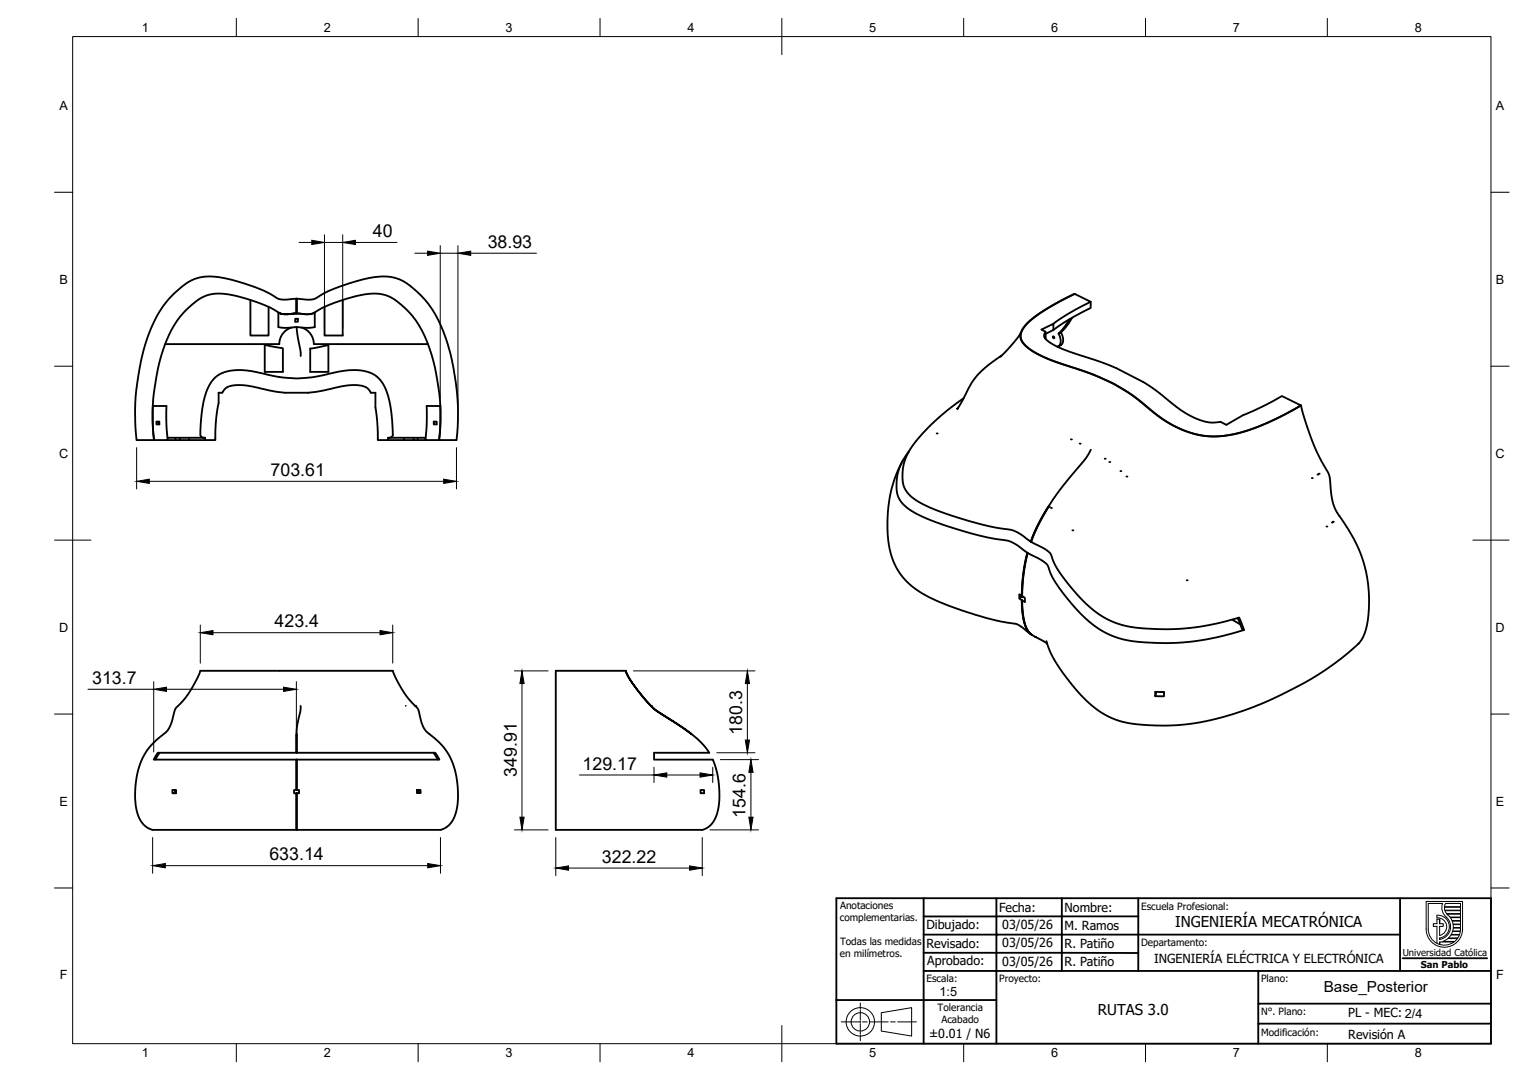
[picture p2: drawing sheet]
<svg xmlns="http://www.w3.org/2000/svg" width="420mm" height="297mm" viewBox="0 0 420 297" stroke-linecap="round" stroke-linejoin="round" font-family="sans-serif">
<!-- layer: Visible -->
<g fill="none" stroke="#000" stroke-width=".51">
<path d="M68.9 82.5v9.8h5v-7.9M72.8 94.9l5 .9v6.5h-5zM76.5 85.9l.7 .4 1.1 .1 3.2-.2-3.2 .2-.9-.1zM80.2 90.1a4.8 4.8 0 0 0-3.4 4.5h-31.4M81.2 87.7h.7v.8h-.7zM81.5 82.2l3 .2 1.6-.1 4.7-2.5 5.3-1.9 5.3-1.4 3.7-.5 2.3 .2 2.6 .7 2.1 1.2 2.6 2.2 3 3.1 2 3.1 2.2 4.8 1.9 5.8 1.3 6.7 .7 5.2 .1 6.5-.4 5.5h-4.8l.4-5.3-.1-5.9-1-6.9-1.3-5.2-2.1-5.6-1.7-3.1-2.3-3-3.3-3-1.8-1.2-1.7-.7-2.1-.3h-2.1l-3.6 .6-5.5 1.7-3.5 1.4-3.3 1.8-1.6 .1-2.5-.2M81.5 82.2v4M81.5 86.2h.1M81.5 82.2l-2.8 .2-1.7-.1-4.7-2.5-5.3-1.9-5-1.4-4-.5-2.8 .2-2.3 .8-1.7 .9-2.6 2.2-2.8 2.8-2.6 3.9-1.9 4.2-1.9 5.5-1.3 6.7-.8 5.8-.1 6.5 .4 5.5h4.8l-.4-4.4v-4.9v5.4l.4 3.9h3.7l-.4-4.6 .1-4.7h-3.8l.2-3.2 1.3-7.5 1.8-6 2.3-5.1 2.5-3.5 3.7-3.4 2.4-1.5 2.7-.7h2.6l3.6 .6 7.1 2.3 2.2 1 2.1 1.2v4.1l1.6 .2 3.4-.3 3.5 .3 1.6-.2v-4.1l-.9 .4-.9 .1-3.2-.2M81.5 82.2l.1 4M81.6 90l.3 2.5 .7 4 .1 1.4M81.6 82.2v4"/>
<path d="M82.9 90.1a4.8 4.8 0 0 1 3.4 4.5h31.4M85.3 95.9l5-1v7.4h-5zM94.2 82.5v9.8h-5v-7.9M275.4 97.8l-3.7 2.6-3.4 3.3-1.3 1.9-3.8 6.9M280.7 91.6l-3 3.8-2.6 2.7M287.5 91.8l2.2-1.1-.1-1.6-3.2 1.5 1.1 .6-.1 1.9M291.1 91.7l.6-.3a2.64 2.64 0 0 1-.1 3.6l-.6 .3M294.1 87.8l-1.7 2.5-1.3 1.4a2.68 2.68 0 0 1-.1 3.6l-.2 .1M294.8 87.4l-1.4 2.1-1.7 1.9M295.5 80.8l4.4 2.2-5.6 3-4.7 3.1M295.5 80.8l-8.1 4.4-4.5 3.4-1.4 1.5-.7 1.5-.1 1.2 .6 1.5 2.4 2.1 3.7 2 12.6 4.4 6.5 2.8 5.5 3.5 7.8 6.2 3.9 2.2 3.6 1.5 3.9 .9 3.7 .1 3.7-.5 4.2-1 4.8-1.8 4.8-2.3 5.3-2.9-5.2-2.6-5.6 3-5.1 2.3-4.6 2.6-1.6-.8-2.5 .2-2.3-.4-2.4-.9-2.3-1.2-2.4-1.7-4.8-3.9-3.2-2.2-8.7-4.6-4.4-1.8-9.1-3-3.7-1.6-1.8-1.2-.7-.8-.2-.8 .4-.9M295.5 80.8l-2.8 1.3-5.5 3.2-2.5 1.7-2.1 1.8-1.2 1.4-.8 1.5v1.3l.6 1.3 1.1 1.1 1.6 1.2 3.2 1.7 13.1 4.6 5.9 2.6 5.3 3.3 8 6.3 4 2.4 3.1 1.3 3.8 1 3.7 .3 4.2-.4 4.1-1 4.7-1.7 6.4-3 4.3-2.5"/>
<path d="M299.9 83v1.7l-6 3.2-4.2 2.8M43 116h.8v.7h-.8zM117.3 111.7h3.8v5.4l-.4 3.9h-3.8l.4-4.6zM119.3 116h.8v.7h-.8zM265 109.5l-5.1 3.8-3.7 3.3-3.4 3.6-2.4 3.2-1.4 2.5-.7 2.9-.1 3.4 .6 2.2 1.1 1.5 1.4 1.3 2.6 1.6 3 1.3 5.4 1.9 6.9 2 3.9 1 5.5 .9 1.8 .9 3 2.2M357.8 111.5l.8 3.3 2.5 7.2 1.8 4 2.6 4.7 .6 5.8 .8 2.9 .7 1.4 3.2 4.9 2.1 3.7 1.5 3.6 1.1 3.6 .9 6.2v3.6l-.2 3.2-.4 2.8-.8 2.5-.6 1.1-1.4 1.5-4.3 3.7-6.3 4.4-8.3 4.6-7.2 3.4-7.9 2.8-7.1 1.9-5.7 .9-6.9 .4-6.8-.4-4.1-.7-3.6-1.4-3.2-2-4.3-3.8-5-6.2-2.9-4.5-1.7-4.3M46.1 120.4h10.3v.6h2.8l.1-4.3 .8-5.8v-2.9h1l.8-1.1 .9-.6 2.4-.4 3.3 .2 5.9 1.4 4 .5h6.3l2-.2 9.4-1.9h2.2l1.6 .3 1.3 .7 .8 1.1h1.2v4.1l.6 4.3 .1 4.6h2.8v-.6h10.3M46.1 121h3.4M48.2 120.4v.6M49.5 120.4v.6h2.5M52 121h4.4M52 120.4v.6"/>
<path d="M56.1 120.4l-.6-.2-.4-.5 .3-5.5 .8-4.7 1.4-3.7 1.3-1.7 1.7-1.3 1.9-.7 3-.3 3.8 .3 7.5 1.6 4.5 .4 4.8-.4 9.6-1.9 4 .1 2.5 .8 1.7 1.1 1.2 1.4 1.1 2.1 .6 2 .8 4 .4 6.1-.3 .7-.7 .3M106.7 121h4.4M111.1 121h2.6M111.1 120.4v.6M113.7 120.4v.6h3.2M114.9 120.4v.6M248.3 126.6l-1.7 3.5-1.4 4.3-.9 4.8-.3 4 .2 5.3 .7 3.5 1.2 3.5 1.5 2.5 1.6 1.8 1.9 1.7 2.3 1.6 3.5 1.9 4 1.6 7.5 2.5 5.4 1.5 5.8 1.1 1.2 .6 2.7 2.1M250 124.1l-1.5 2.2-1.1 2.1-.6 2.1-.3 2.3 .1 2.5 .5 1.5 .8 1.4 1.3 1.3 1.7 1.2 2.6 1.4 7.3 2.7 8.8 2.6 7.9 1.4 2.2 1.2 2.8 2M288.2 139.3l-3.1 5.7-1.7 4M288.4 139.4l-2.5 4.3-2.1 4.5a.69 .69 0 0 0-.2 .8 .69 .69 0 0 0 .6 .4l3.2 1.6 1.4 1.1 1 2.7 1.5 2.5 3.1 4.2 3.6 3.9 4.3 3.6 3.6 2 2.8 .9 3.5 .7 5.9 .4h5l4.1-.3 5.1-.7 8.4-2.2 1.4 3.5-5 1.4-5.2 1.1-7.4 .9-4.5 .2-6.8-.3-3.3-.5-3.1-.9-2.4-1-2-1.1-2.1-1.5-2.3-2-3.6-3.8-3.2-4.1-1.8-2.9-1.2-3.1-.4-.6-1.9-1.4-3.3-1.6-1.2 6-.3 5.9M300 123.7l-1.7 2.7-5.7 6.9-3.5 4.7-3.4 5.9-2.2 5.1M282.5 152l-1.2 6.4-.4 5.5"/>
<path d="M282.6 152.1l-1 4.4-.4 3.5-.2 4M283.4 149h.1M280.9 165.1l.3 3.6 .4 2.6 .8 1.9 1.1 1.3M281 165.1l.2 3.5 .5 2.8 .8 2 1.2 1.2M281.1 165.1l.2 3.8 .5 2.5 .9 2.2 1.1 1M281.2 164l-.9 .6v-1.1l1.5 .9v1.2l-1.5-1M283.5 174.5h.1M283.8 174.6l4.2 2.4M338.8 170.4l2.3 1.4M340.3 170l1.2 2.9 .6 .4M82.7 194.1l-.1 1.6-1 4.8v6.5M111.6 194.1h.1"/>
<path d="M172.1 184.5h-19.3v43.7h40.3l2.1-1 1.5-2.1 .9-3.1 .2-4.5-.6-4.7-1.2-3.9h-16.1v-1.9h15.1l-1.6-2.1-2.9-2.7-3.2-2.4-6.2-3.9-1.8-1.4-2-2.2-2.8-3.5-1.6-2.4-.8-1.9 .6 1.6 1.4 2.1 2.5 3.2 2.5 2.9 1.5 1.2 5.4 3.5 4.2 2.9M317.7 190.3h2.4v1.2h-2.5zM318 190.3l-.4 1.2M319.3 190.3l.8 .1M43.9 207l-1.2 1.9M47.4 217.3h.4a.45 .45 0 0 1 .6 .1 .45 .45 0 0 1 0 .5v.3h-.2a.5 .5 0 0 1-.7 0 .5 .5 0 0 1-.1-.7zM48.1 217.3v.9M48.1 217.4l.2 .3-.2 .3M81.5 218.2v10M81.5 207h-37.2a1.32 1.32 0 0 0-1.6 1.2l-.4 .7h39.3M81.5 207h.1M81.5 201.9v5.1"/>
<path d="M81.5 208.9v8.4M81.6 218.2v10M81.6 218.2h-.7v-.5a.44 .44 0 0 1 .1-.4 .44 .44 0 0 1 .6 0 .41 .41 0 0 1 .5 0 .41 .41 0 0 1 .1 .4v.5a.42 .42 0 0 0-.5 0 .42 .42 0 0 0-.1 .5v9.5M81.6 201.9v4.5a.46 .46 0 0 0 .1 .6 .46 .46 0 0 0 .5 0h37.5l1.1 1.9h-39.2v8.4M81.6 208.9v8.4M114.6 217.3h.3a.54 .54 0 0 1 .7 .1 .54 .54 0 0 1-.1 .7h-.8zM115.1 217.3v.8M115.2 217.5v.4M119.2 207l1.2 1.9M192.6 217.3h.4a.46 .46 0 0 1 .6 .1 .46 .46 0 0 1 0 .5v.3h-.2a.5 .5 0 0 1-.7-.1 .5 .5 0 0 1-.1-.6zM81.5 228.2h-39.5l-1.8-.8-1.6-1.7-1.1-3-.4-3.3 .4-5.6 1.1-3.9 1.2-2.4 1.5-2.2 1.8-1.9 2.5-1.9 .7-.9 .8-1.5 1.2-4.3 2.1-2.1 1.4-1.8 2.5-4.5 .8-1.9h52.9l1 2.4 2.1 3.7 1.5 2 2.3 2.3 1 3.9 .7 1.6 .7 .9 3 2.5 1.5 1.5 2.2 3.5 1 2.7 .5 2.3 .4 2.9v4.1l-.7 3.1-.7 1.7-1.1 1.4-1.4 .9-.9 .3h-39.5M81.5 228.2h.1"/>
<circle cx="289.7" cy="92.8" r=".25"/>
</g>
<g fill="#000">
<circle cx="257.6" cy="119.2" r=".25"/>
<circle cx="288.4" cy="139.4" r=".25"/>
<circle cx="289" cy="139.7" r=".25"/>
<circle cx="294.5" cy="120.8" r=".25"/>
<circle cx="296.9" cy="122" r=".25"/>
<circle cx="303.8" cy="126.2" r=".25"/>
<circle cx="305" cy="127.1" r=".25"/>
<circle cx="308.1" cy="129.6" r=".25"/>
<circle cx="309.7" cy="131.1" r=".25"/>
<circle cx="360.7" cy="131.5" r=".25"/>
<circle cx="362.3" cy="130.5" r=".25"/>
<circle cx="362.6" cy="130.3" r=".25"/>
<circle cx="294.9" cy="145.9" r=".25"/>
<circle cx="326.3" cy="159.6" r=".25"/>
<circle cx="364.7" cy="144.8" r=".25"/>
<circle cx="366.2" cy="143.7" r=".25"/>
<circle cx="366.5" cy="143.5" r=".25"/>
<circle cx="114.2" cy="194.1" r=".25"/>
<circle cx="179" cy="194.1" r=".25"/>
</g>
<!-- layer: BORDER -->
<g fill="none" stroke="#000" stroke-width=".27">
<path d="M20 10.1h390v276.9h-390zM65 5.1v5M115 5.1v5M165 5.1v5M215 5.1v10M265 5.1v5M315 5.1v5M365 5.1v5M15 52.9h5M410 52.9h5M15 100.7h5M410 100.7h5"/>
<path d="M15 148.6h10M405 148.6h10M15 196.4h5M410 196.4h5M15 244.2h5M410 244.2h5M65 287v5M115 287v5M165 287v5M215 282.1v9.9M265 287v5M315 287v5"/>
<path d="M365 287v5"/>
</g>
<!-- layer: Title (ISO) -->
<g fill="none" stroke="#000" stroke-width=".51">
<path d="M230 247h180v40h-180zM254 252.1v14.9h20v-9.9h-20M254 252.1h20M254 247v5.1M274 252h39M274 252.1v5h111M274 247v5.1M292 247v20M313 247v20M385 247v20M230 275h44M254 262.1h59"/>
<path d="M254 267v20M346 267h-72v20M385.7 263.6h23.2M410 276h-64v5.5M410 267h-64v9M409.9 281.5h-63.9v5.5"/>
</g>
<circle cx="274" cy="257.1" r=".25" fill="#000"/>
<g fill="none" stroke="#000" stroke-width=".27">
<path d="M236.6 275.9v1.6M236.6 277.7v.5M236.6 278.5v2.1M242.3 278.5l8.4-1.4v7.9l-8.4-1.4zM231.4 281.1h5.1M236.6 280.8v.5M236.6 281.6v2M236.6 283.9v.5M236.6 284.6v1.6M237.2 281.1h1.2M239.1 281.1h5.1M244.9 281.1h1.3"/>
<path d="M246.8 281.1h5.2"/>
<circle cx="236.6" cy="281" r="3.9"/>
<circle cx="236.6" cy="281" r="2.53"/>
</g>
<!-- layer: TITLEBLOCK -->
<g fill="none" stroke="#000" stroke-width=".27">
<path d="M392.2 247.9h10v7.6a5 5 0 0 1-5 5 5 5 0 0 1-5-5zM395.1 252.5v-.8a3.2 3.2 0 0 1 3.4 2.8 3.2 3.2 0 0 1-2.6 3.5M395.1 252.5a2.44 2.44 0 0 1 2.7 2 2.44 2.44 0 0 1-1.9 2.8M395.9 257.3v-2.5h1v-.8h-1v-1.2h-.8v1.2h-1v.8h1v4.7M395.9 259.1v.7M396.7 258.9l1.4-.8h2.7l-.8 .8zM397.2 249.5h4.4v.8h-4.3zM397.2 249.4l.3-.9h4.1v.9h-4.4M397.3 250.5l.5 .8h3.8v-.8h-4.3M397.6 252.2a3.5 3.5 0 0 1 1.2 3.7 3.5 3.5 0 0 1-2.9 2.5v-.4M397.6 252.2l-1-1.4-.1-1.2 .2-1.1h-4v7a4.4 4.4 0 0 0 2.5 4 4.4 4.4 0 0 0 4.6-.4h-3.9M397.9 251.4h3.7v.8h-2.9l-.6-.6"/>
<path d="M398.8 252.4h2.8v.8h-2.3zM399 257.2h2.3l-.4 .8h-2.6zM399.3 253.3l2.3 .1v.8l-2-.1zM399.4 256.2h2.1l-.2 .8h-2.2zM399.6 254.3h2v.8h-2zM401.6 256.1v-.8h-2l-.1 .8h2.1"/>
</g>
<path d="M395.9 252.8v1.2M395.9 258v.4M395.9 259.1v.7M397.9 251.4l.2 .2" fill="none" stroke="#000" stroke-width=".36"/>
<!-- layer: FD_Dimensions -->
<g fill="none" stroke="#000" stroke-width=".27">
<path d="M82.2 66.7h3.5M89.2 64.6v25.6M89.2 66.7h5M94.2 64.6v25.6M97.7 66.7h11.5M114.1 69.6h3.5M121.1 67.5v42M121.1 69.6h4.8M125.9 67.5v44M129.4 69.6h18.1M37.6 123.1v11.4M41.1 132.4h80.9"/>
<path d="M125.5 123.1v11.4M55.1 171.9v10.5M58.6 174h45.9M108 171.9v10.5M24.2 189.6h18.1M42.3 187.5v19.3M45.8 189.6h32.2M81.5 187.5v19.3M141.4 184.5h9.3M143.5 188v36.8M174.2 184.5h33.4M205.5 188v15.5"/>
<path d="M159.3 213.2h20.5M179.8 211v4.3M183.3 213.2h9.2M196 211v4.3M197.1 207h10.5M198.1 208.9h10.5M206.5 212.4v12.4M42 230.3v9.9M45.5 238.1h72.1M121.1 230.3v9.9M141.4 228.2h9.3M152.8 230.3v10.5"/>
<path d="M156.3 238.7h33.3M193.1 230.3v10.5M195.2 228.2h13.4"/>
</g>
<g fill="#000" stroke="#000" stroke-width=".27">
<path d="M85.7 66.1l3.5 .6-3.5 .6zM94.2 66.7l3.5-.6v1.2zM117.6 69.1l3.5 .5-3.5 .6zM125.9 69.6l3.5-.5v1.1zM37.6 132.4l3.5-.6v1.2zM122 131.8l3.5 .6-3.5 .6zM55.1 174l3.5-.6v1.2zM104.5 173.4l3.5 .6-3.5 .6zM42.3 189.6l3.5-.6v1.2zM78 189l3.5 .6-3.5 .6zM143.5 184.5l.6 3.5h-1.1zM205.5 184.5l.6 3.5h-1.2z"/>
<path d="M179.8 213.2l3.5-.6v1.1zM192.5 212.6l3.5 .6-3.5 .5zM204.9 203.5h1.2l-.6 3.5zM206.5 208.9l.6 3.5h-1.2zM42 238.1l3.5-.6v1.2zM117.6 237.5l3.5 .6-3.5 .6zM143 224.8h1.1l-.6 3.4zM152.8 238.7l3.5-.5v1.1zM189.6 238.2l3.5 .5-3.5 .6zM205.9 224.8h1.2l-.6 3.4z"/>
</g>
<g font-size="4.9">
<text x="102.6" y="65.2">40</text>
<text x="134.1" y="68.2">38.93</text>
<text x="74.4" y="130.9">703.61</text>
<text x="75.5" y="172.5">423.4</text>
<text x="25.4" y="188.1">313.7</text>
<text x="204" y="202" transform="rotate(-90 204 202)">180.3</text>
<text x="142.1" y="213.6" transform="rotate(-90 142.1 213.6)">349.91</text>
<text x="160.2" y="211.7">129.17</text>
<text x="205" y="224.9" transform="rotate(-90 205 224.9)">154.6</text>
<text x="74.1" y="236.6">633.14</text>
<text x="165.5" y="237.3">322.22</text>
</g>
<text font-size="4.2" x="364" y="272.9">Base_Posterior</text>
<g font-size="4.1">
<text x="323.2" y="255.1">INGENIERÍA MECATRÓNICA</text>
<text x="301.9" y="279.1">RUTAS 3.0</text>
</g>
<g font-size="3.5">
<text x="39" y="8.8">1</text>
<text x="89" y="8.8">2</text>
<text x="139" y="8.8">3</text>
<text x="189" y="8.8">4</text>
<text x="239" y="8.8">5</text>
<text x="289" y="8.8">6</text>
<text x="339" y="8.8">7</text>
<text x="389" y="8.8">8</text>
<text x="16.3" y="30.2">A</text>
<text x="411.3" y="30.2">A</text>
<text x="16.3" y="78">B</text>
<text x="411.3" y="78">B</text>
<text x="16.2" y="125.9">C</text>
<text x="411.2" y="125.9">C</text>
<text x="16.2" y="173.7">D</text>
<text x="411.2" y="173.7">D</text>
<text x="16.3" y="221.6">E</text>
<text x="411.3" y="221.6">E</text>
<text x="16.4" y="269.4">F</text>
<text x="411.4" y="269.4">F</text>
<text x="258.3" y="273.9">1:5</text>
<text x="39" y="290.8">1</text>
<text x="89" y="290.8">2</text>
<text x="139" y="290.8">3</text>
<text x="189" y="290.8">4</text>
<text x="239" y="290.8">5</text>
<text x="289" y="290.8">6</text>
<text x="339" y="290.8">7</text>
<text x="389" y="290.8">8</text>
</g>
<g font-size="3.4">
<text x="274.7" y="250.8">Fecha:</text>
<text x="292.7" y="250.8">Nombre:</text>
<text x="254.7" y="255.5">Dibujado:</text>
<text x="275.6" y="255.6">03/05/26</text>
<text x="292.7" y="255.9">M. Ramos</text>
<text x="254.7" y="260.8">Revisado:</text>
<text x="275.6" y="260.6">03/05/26</text>
<text x="292.7" y="260.8">R. Patiño</text>
<text x="255" y="265.5">Aprobado:</text>
<text x="275.6" y="265.6">03/05/26</text>
<text x="292.7" y="265.8">R. Patiño</text>
<text x="317.4" y="264.7">INGENIERÍA ELÉCTRICA Y ELECTRÓNICA</text>
<text x="370.7" y="279.8">PL - MEC: 2/4</text>
<text x="255.5" y="285.5">±0.01 / N6</text>
<text x="370.7" y="285.7">Revisión A</text>
</g>
<g font-size="2.8">
<text x="231" y="250.1">Anotaciones</text>
<text x="313.8" y="250.2">Escuela Profesional:</text>
<text x="230.9" y="253.4">complementarias.</text>
<text x="230.9" y="263.2">en milímetros.</text>
<text x="231" y="259.9">Todas las medidas</text>
<text x="313.8" y="260.1">Departamento:</text>
<text x="254.8" y="270.1">Escala:</text>
<text x="274.8" y="270.1">Proyecto:</text>
<text x="346.8" y="270.1">Plano:</text>
<text x="257.8" y="278.1">Tolerancia</text>
<text x="258.8" y="281.4">Acabado</text>
<text x="346.8" y="279.1">N°. Plano:</text>
<text x="346.8" y="284.8">Modificación:</text>
</g>
<g font-size="2.6">
<text x="385.7" y="263">Universidad Católica</text>
<text x="390.7" y="266.2">San Pablo</text>
</g>
</svg>
